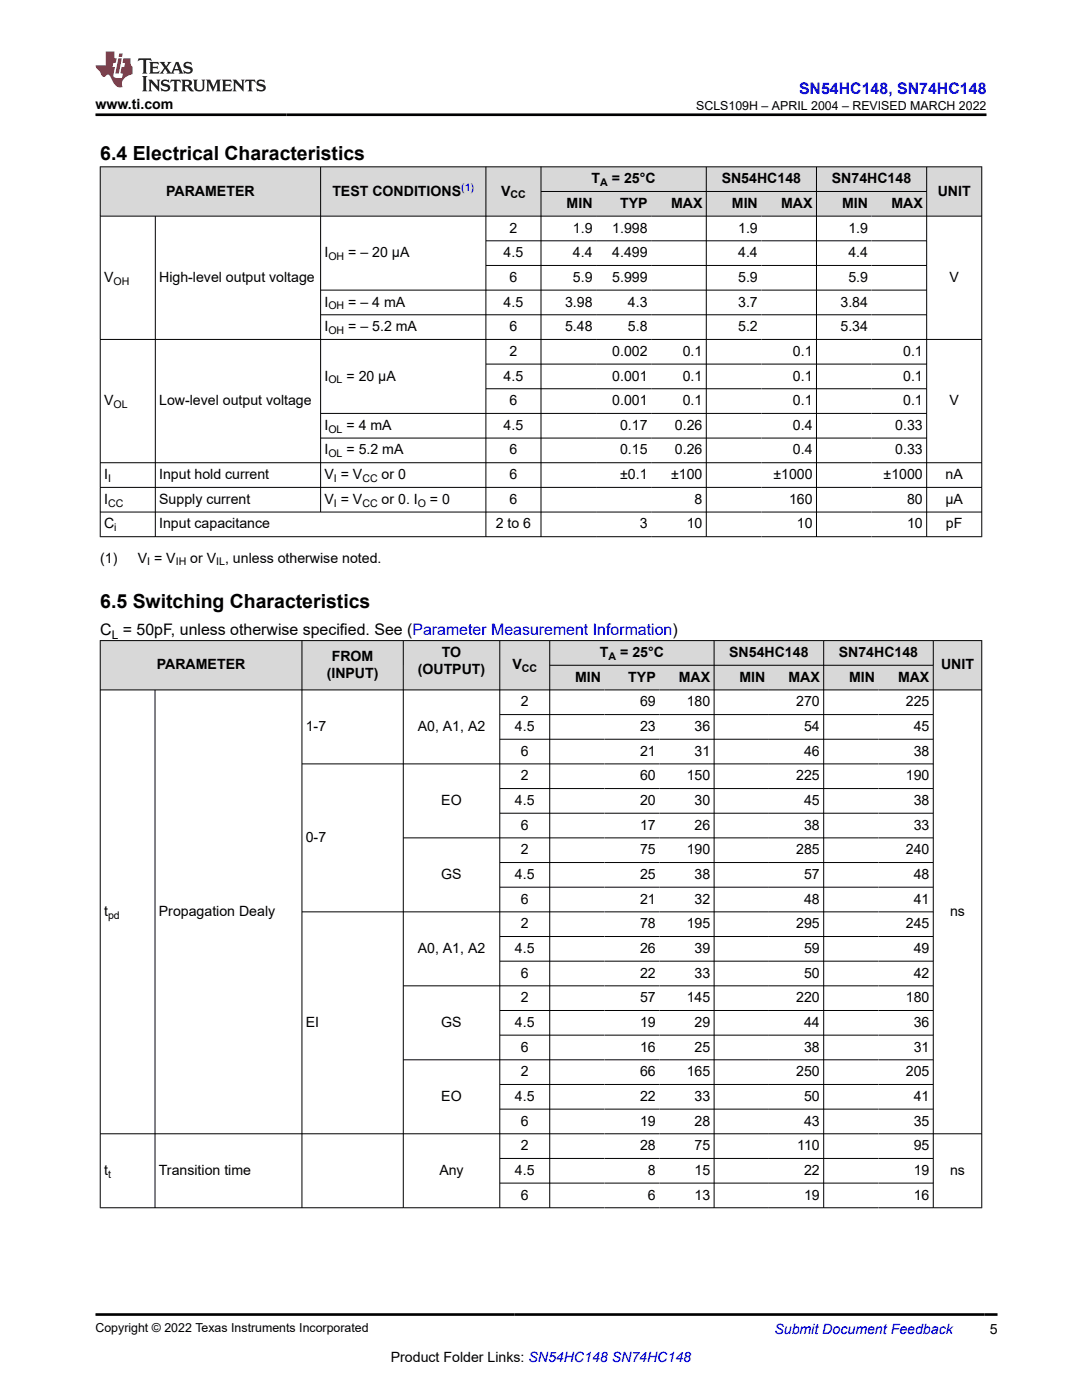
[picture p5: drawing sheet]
<svg xmlns="http://www.w3.org/2000/svg" width="216mm" height="279mm" viewBox="0 0 216 279" stroke-linecap="round" stroke-linejoin="round" font-family="sans-serif">
<g fill="#d8d8d8">
<path d="M20 33.3h175.9v4.9h-175.9z" fill-rule="evenodd"/>
<path d="M20.1 33.4h43.8v9.7h-43.8z" fill-rule="evenodd"/>
<path d="M64 33.4h32.9v9.7h-32.9z" fill-rule="evenodd"/>
<path d="M97 33.4h10.9v9.7h-10.9z" fill-rule="evenodd"/>
<path d="M108 33.4h32.9v4.8h-32.9z" fill-rule="evenodd"/>
<path d="M141 33.4h21.9v4.8h-21.9z" fill-rule="evenodd"/>
<path d="M163 33.4h21.8v4.8h-21.8z" fill-rule="evenodd"/>
<path d="M185 33.4h10.8v9.7h-10.8z" fill-rule="evenodd"/>
<path d="M108 38.3h10.9v4.8h-10.9z" fill-rule="evenodd"/>
<path d="M118.9 38.3h11v4.8h-11z" fill-rule="evenodd"/>
<path d="M129.9 38.3h11v4.8h-11z" fill-rule="evenodd"/>
<path d="M141 38.3h10.9v4.8h-10.9z" fill-rule="evenodd"/>
<path d="M151.9 38.3h11v4.8h-11z" fill-rule="evenodd"/>
<path d="M163 38.3h10.9v4.8h-10.9z" fill-rule="evenodd"/>
<path d="M173.9 38.3h10.9v4.8h-10.9z" fill-rule="evenodd"/>
</g>
<g fill="none" stroke="#000" stroke-width=".2">
<path d="M19.9 33.3h176.1M20 33.2v74M64 33.2v69.1M97 33.2v74M107.9 33.2v74M107.9 38.2h77.1M140.9 33.2v74M162.9 33.2v74M184.9 33.2v74M195.9 33.2v74M19.9 43.1h176.1M31 43.1v64.1"/>
<path d="M97 48.1h88M97 53h88M185 57.9h-121M19.9 67.7h176.1M64 62.8h121M97 72.7h88M97 77.6h88M19.9 92.3h176.1M19.9 97.3h176.1M64 87.4h121M185 82.5h-121M19.9 102.2h176.1"/>
<path d="M19.9 107.1h176.1"/>
</g>
<g fill="#d8d8d8">
<path d="M20 127.8h175.9v5h-175.9z" fill-rule="evenodd"/>
<path d="M20.1 127.9h40.1v9.7h-40.1z" fill-rule="evenodd"/>
<path d="M60.3 127.9h20.1v9.7h-20.1z" fill-rule="evenodd"/>
<path d="M80.5 127.9h19.2v9.7h-19.2z" fill-rule="evenodd"/>
<path d="M99.8 127.9h9.8v9.7h-9.8z" fill-rule="evenodd"/>
<path d="M109.8 127.9h32.6v4.8h-32.6z" fill-rule="evenodd"/>
<path d="M142.6 127.9h21.7v4.8h-21.7z" fill-rule="evenodd"/>
<path d="M164.4 127.9h21.8v4.8h-21.8z" fill-rule="evenodd"/>
<path d="M186.3 127.9h9.5v9.7h-9.5z" fill-rule="evenodd"/>
<path d="M109.8 132.8h10.8v4.8h-10.8z" fill-rule="evenodd"/>
<path d="M120.6 132.8h11v4.8h-11z" fill-rule="evenodd"/>
<path d="M131.6 132.8h10.8v4.8h-10.8z" fill-rule="evenodd"/>
<path d="M142.6 132.8h10.8v4.8h-10.8z" fill-rule="evenodd"/>
<path d="M153.4 132.8h10.9v4.8h-10.9z" fill-rule="evenodd"/>
<path d="M164.4 132.8h10.9v4.8h-10.9z" fill-rule="evenodd"/>
<path d="M175.3 132.8h10.9v4.8h-10.9z" fill-rule="evenodd"/>
</g>
<g fill="none" stroke="#000" stroke-width=".2">
<path d="M19.9 127.8h176.1M19.9 137.7h176.1M20 127.8v113.3M30.9 137.7v103.4M60.2 127.8v113.3M80.5 127.8v113.3M99.7 127.8v113.3M109.7 127.8v113.3M109.7 132.8h76.6M142.5 127.8v113.3M164.4 127.8v113.3M186.2 127.8v113.3"/>
<path d="M195.9 127.8v113.3M99.7 142.6h86.6M99.7 147.5h86.6M99.7 157.4h86.6M186.3 152.5h-126.1M80.5 167.2h105.8M99.7 162.3h86.6M99.7 172.1h86.6M99.7 177.1h86.6M60.2 182h126.1M99.7 186.9h86.6M99.7 191.8h86.6"/>
<path d="M186.3 196.7h-105.8M99.7 201.7h86.6M99.7 206.6h86.6M99.7 216.4h86.6M186.3 211.5h-105.8M19.9 226.3h176.1M99.7 221.4h86.6M99.7 231.2h86.6M99.7 236.1h86.6M19.9 241h176.1"/>
</g>
<path d="M27.7 11.6l-.2 .6 .5-.2h.6v.1v2.2l-.2 .4h1l-.2-.4v-2.2v-.1h.5l.5 .2-.1-.6zM29.8 12.4l.2 .3v1.6l-.2 .4h1.9l.1-.6a1.08 1.08 0 0 1-1.3 .2v-.7h.6l.4 .2v-.7l-.4 .2h-.6v-.5l.2-.2a1 1 0 0 1 1 .3l-.1-.5zM31.8 12.4l1 1.1-1 1.2h.9l-.2-.2 .4-.8 .5 .8-.2 .2h1.6l-.2-.2 .1-.5h1l.1 .5-.1 .2h.9l-.2-.4-.8-1.9h-.5l-1 2.1-.8-1.1 .9-1h-.8l.2 .2-.5 .6-.3-.6 .1-.2zM35.2 12.8l.4 1h-.8zM36.8 12.5a.65 .65 0 0 0-.2 .7 .65 .65 0 0 0 .6 .5l.7 .1 .1 .3a.79 .79 0 0 1-.7 .4 .79 .79 0 0 1-.7-.5l.1 .7 .2-.1a.93 .93 0 0 0 1.1 0 .93 .93 0 0 0 .4-.9 1.46 1.46 0 0 0-1.2-.6l-.1-.3a1.09 1.09 0 0 1 1.2 .2l-.2-.6-.1 .1-.6-.2zM28.4 15.2l.2 .4v2.2l-.2 .4h1l-.2-.4v-2.2l.2-.4zM29.6 15.9l.2 .4v1.5l-.2 .4h.8l-.3-.4v-1.3l1.7 1.8v-2l.2-.4h-.8l.2 .2 .1 1.1-1.2-1.3zM32.3 16a.65 .65 0 0 0-.2 .8 .65 .65 0 0 0 .7 .4l.6 .2 .1 .2a.79 .79 0 0 1-.7 .4 .79 .79 0 0 1-.7-.5l.1 .7 .2-.1a.93 .93 0 0 0 1.1 .1 .93 .93 0 0 0 .4-1 1.46 1.46 0 0 0-1.2-.5l-.1-.4a1.09 1.09 0 0 1 1.2 .2l-.2-.6-.1 .1-.6-.1zM34.1 15.9l-.1 .6a.63 .63 0 0 1 .7-.3l.1 1.6-.3 .4h1l-.2-.4v-1.6a.66 .66 0 0 1 .8 .3l-.1-.6zM36.2 15.9l.2 .4v1.5l-.2 .4h.9l-.2-.2v-.7h.5l.1 .2a.79 .79 0 0 0 1.2 .6l-1-.9a.61 .61 0 0 0 .6-.6 .61 .61 0 0 0-.5-.7zM36.9 16.2h.2a.47 .47 0 0 1 .5 .1 .47 .47 0 0 1 .1 .5l-.2 .1-.6 .1zM38.5 15.9l.2 .2a2.27 2.27 0 0 0 .4 2 1.04 1.04 0 0 0 1.7-.7v-1.3l.2-.2h-.8l.2 .4v1.1a.6 .6 0 0 1-.6 .6 .6 .6 0 0 1-.6-.6v-1.1l.3-.4zM41.1 15.9l.2 .4v1.5l-.2 .4h.7l-.2-.4v-1.4l.9 1.9 .8-1.9v1.4l-.2 .4h1l-.3-.4v-1.5l.3-.4h-.8l-.7 1.5-.7-1.5zM44.3 15.9l.2 .4v1.5l-.2 .4h1.9l.1-.6a1.09 1.09 0 0 1-1.3 .2v-.7h.6l.4 .2v-.6l-.4 .2h-.6v-.6l.2-.1a1.01 1.01 0 0 1 1 .3l-.1-.6zM46.4 15.9l.3 .4v1.5l-.3 .4h.8l-.2-.4v-1.3l1.6 1.8v-2l.2-.4h-.7l.2 .2v1.1l-1.2-1.3zM49 15.9l-.1 .6a.63 .63 0 0 1 .8-.3v1.6l-.3 .4h1l-.2-.4v-1.6a.66 .66 0 0 1 .8 .3l-.1-.6zM51.4 16a.65 .65 0 0 0-.2 .8 .65 .65 0 0 0 .6 .4l.6 .2 .2 .2a.79 .79 0 0 1-.8 .4 .79 .79 0 0 1-.6-.5l.1 .7 .2-.1a.93 .93 0 0 0 1 .1 .93 .93 0 0 0 .5-1 1.46 1.46 0 0 0-1.3-.5l-.1-.4a1.09 1.09 0 0 1 1.3 .2l-.2-.6-.2 .1-.5-.1z" fill="#231f20"/>
<path d="M21.1 10.3v2.7h-2.1l.1 .4 .9 1a.95 .95 0 0 0 .9 .9 .59 .59 0 0 1 .6-.4 .59 .59 0 0 1 .5 .3l.4 .8a1.59 1.59 0 0 0 2.1 1.4 1.61 1.61 0 0 1 1-2.3l1-.3-.1-1.5a1.59 1.59 0 0 1-.4-1.7h-1.4l-.2 .9h.5l-.1 .9h-.5l-.2 .9v.3l.4 .1-.2 .9h-.6a.73 .73 0 0 1-1.1-.7l.3-1.5h-.5l.2-.9h.5l.2-.9h-.5v-1.3zM23.6 11.6l-.6 3.1h.7l.6-3.1zM23.8 10.7l-.1 .6h.7l.1-.6z" fill="#ed1c24"/>
<path d="M19.1 22.9h177.8M19.1 262.3h179.9" fill="none" stroke="#000" stroke-width=".53"/>
<g font-size="3.9">
<text x="20" y="32">6.4 Electrical Characteristics</text>
<text x="20" y="121.4">6.5 Switching Characteristics</text>
</g>
<text font-size="3.2" fill="#00f" x="159.4" y="18.7">SN54HC148, SN74HC148</text>
<text font-size="3.2" x="20" y="126.8">C = 50pF, unless otherwise specified. See (Parameter Measurement Information)</text>
<g font-size="2.8">
<text x="19.1" y="21.8">www.ti.com</text>
<text x="33.2" y="39">PARAMETER</text>
<text x="66.3" y="39">TEST CONDITIONS</text>
<text x="100" y="39">V</text>
<text x="113.1" y="41.5">MIN</text>
<text x="118.1" y="36.6">T</text>
<text x="122.1" y="36.6">= 25°C</text>
<text x="123.7" y="41.5">TYP</text>
<text x="133.9" y="41.5">MAX</text>
<text x="144" y="36.6">SN54HC148</text>
<text x="146" y="41.5">MIN</text>
<text x="155.9" y="41.5">MAX</text>
<text x="166" y="36.6">SN74HC148</text>
<text x="168" y="41.5">MIN</text>
<text x="177.9" y="41.5">MAX</text>
<text x="187.1" y="39">UNIT</text>
<text x="101.7" y="46.4">2</text>
<text x="114.3" y="46.4">1.9</text>
<text x="122.2" y="46.4">1.998</text>
<text x="147.3" y="46.4">1.9</text>
<text x="169.3" y="46.4">1.9</text>
<text x="64.7" y="51.3">I</text>
<text x="69.5" y="51.3">= – 20 μA</text>
<text x="100.5" y="51.3">4.5</text>
<text x="114.3" y="51.3">4.4</text>
<text x="122.2" y="51.3">4.499</text>
<text x="147.3" y="51.3">4.4</text>
<text x="169.3" y="51.3">4.4</text>
<text x="20.8" y="56.3">V</text>
<text x="31.8" y="56.3">High-level output voltage</text>
<text x="101.7" y="56.3">6</text>
<text x="114.3" y="56.3">5.9</text>
<text x="122.2" y="56.3">5.999</text>
<text x="147.3" y="56.3">5.9</text>
<text x="169.3" y="56.3">5.9</text>
<text x="189.5" y="56.3">V</text>
<text x="64.7" y="61.2">I</text>
<text x="69.5" y="61.2">= – 4 mA</text>
<text x="100.5" y="61.2">4.5</text>
<text x="112.7" y="61.2">3.98</text>
<text x="125.3" y="61.2">4.3</text>
<text x="147.3" y="61.2">3.7</text>
<text x="167.7" y="61.2">3.84</text>
<text x="64.7" y="66.1">I</text>
<text x="69.5" y="66.1">= – 5.2 mA</text>
<text x="101.7" y="66.1">6</text>
<text x="101.7" y="71">2</text>
<text x="112.7" y="66.1">5.48</text>
<text x="122.2" y="71">0.002</text>
<text x="125.3" y="66.1">5.8</text>
<text x="136.2" y="71">0.1</text>
<text x="147.3" y="66.1">5.2</text>
<text x="158.2" y="71">0.1</text>
<text x="167.7" y="66.1">5.34</text>
<text x="180.2" y="71">0.1</text>
<text x="64.7" y="75.9">I</text>
<text x="69.1" y="75.9">= 20 μA</text>
<text x="100.5" y="75.9">4.5</text>
<text x="122.2" y="75.9">0.001</text>
<text x="136.2" y="75.9">0.1</text>
<text x="158.2" y="75.9">0.1</text>
<text x="180.2" y="75.9">0.1</text>
<text x="20.8" y="80.9">V</text>
<text x="31.8" y="80.9">Low-level output voltage</text>
<text x="101.7" y="80.9">6</text>
<text x="122.2" y="80.9">0.001</text>
<text x="136.2" y="80.9">0.1</text>
<text x="158.2" y="80.9">0.1</text>
<text x="180.2" y="80.9">0.1</text>
<text x="189.5" y="80.9">V</text>
<text x="64.7" y="85.8">I</text>
<text x="69.1" y="85.8">= 4 mA</text>
<text x="100.5" y="85.8">4.5</text>
<text x="123.7" y="85.8">0.17</text>
<text x="134.7" y="85.8">0.26</text>
<text x="158.2" y="85.8">0.4</text>
<text x="178.6" y="85.8">0.33</text>
<text x="20.8" y="95.6">I</text>
<text x="31.8" y="95.6">Input hold current</text>
<text x="64.7" y="90.7">I</text>
<text x="64.7" y="95.6">V = V</text>
<text x="69.1" y="90.7">= 5.2 mA</text>
<text x="76.2" y="95.6">or 0</text>
<text x="101.7" y="90.7">6</text>
<text x="101.7" y="95.6">6</text>
<text x="123.7" y="90.7">0.15</text>
<text x="123.8" y="95.6">±0.1</text>
<text x="133.9" y="95.6">±100</text>
<text x="134.7" y="90.7">0.26</text>
<text x="154.3" y="95.6">±1000</text>
<text x="158.2" y="90.7">0.4</text>
<text x="176.3" y="95.6">±1000</text>
<text x="178.6" y="90.7">0.33</text>
<text x="188.7" y="95.6">nA</text>
<text x="20.8" y="100.5">I</text>
<text x="31.8" y="100.5">Supply current</text>
<text x="64.7" y="100.5">V = V</text>
<text x="76.2" y="100.5">or 0. I</text>
<text x="85.8" y="100.5">= 0</text>
<text x="101.7" y="100.5">6</text>
<text x="138.6" y="100.5">8</text>
<text x="157.4" y="100.5">160</text>
<text x="181" y="100.5">80</text>
<text x="188.6" y="100.5">μA</text>
<text x="20.8" y="105.5">C</text>
<text x="31.8" y="105.5">Input capacitance</text>
<text x="98.9" y="105.5">2 to 6</text>
<text x="127.7" y="105.5">3</text>
<text x="137" y="105.5">10</text>
<text x="159" y="105.5">10</text>
<text x="181" y="105.5">10</text>
<text x="188.8" y="105.5">pF</text>
<text x="20" y="112.3">(1)</text>
<text x="27.5" y="112.3">V = V</text>
<text x="38" y="112.3">or V , unless otherwise noted.</text>
<text x="66.2" y="131.9">FROM</text>
<text x="88.2" y="131.1">TO</text>
<text x="119.7" y="131.1">T</text>
<text x="123.7" y="131.1">= 25°C</text>
<text x="145.5" y="131.1">SN54HC148</text>
<text x="167.4" y="131.1">SN74HC148</text>
<text x="31.3" y="133.6">PARAMETER</text>
<text x="65.2" y="135.3">(INPUT)</text>
<text x="83.4" y="134.5">(OUTPUT)</text>
<text x="102.2" y="133.6">V</text>
<text x="114.7" y="136">MIN</text>
<text x="125.4" y="136">TYP</text>
<text x="135.5" y="136">MAX</text>
<text x="147.5" y="136">MIN</text>
<text x="157.3" y="136">MAX</text>
<text x="169.4" y="136">MIN</text>
<text x="179.2" y="136">MAX</text>
<text x="187.8" y="133.6">UNIT</text>
<text x="103.9" y="141">2</text>
<text x="127.7" y="141">69</text>
<text x="137" y="141">180</text>
<text x="158.9" y="141">270</text>
<text x="180.7" y="141">225</text>
<text x="61" y="145.9">1-7</text>
<text x="83.4" y="145.9">A0, A1, A2</text>
<text x="102.7" y="145.9">4.5</text>
<text x="127.7" y="145.9">23</text>
<text x="138.6" y="145.9">36</text>
<text x="160.5" y="145.9">54</text>
<text x="182.3" y="145.9">45</text>
<text x="103.9" y="150.8">6</text>
<text x="103.9" y="155.7">2</text>
<text x="127.7" y="150.8">21</text>
<text x="127.7" y="155.7">60</text>
<text x="137" y="155.7">150</text>
<text x="138.6" y="150.8">31</text>
<text x="158.9" y="155.7">225</text>
<text x="160.5" y="150.8">46</text>
<text x="180.7" y="155.7">190</text>
<text x="182.3" y="150.8">38</text>
<text x="88.1" y="160.6">EO</text>
<text x="102.7" y="160.6">4.5</text>
<text x="127.7" y="160.6">20</text>
<text x="138.6" y="160.6">30</text>
<text x="160.5" y="160.6">45</text>
<text x="182.3" y="160.6">38</text>
<text x="103.9" y="165.6">6</text>
<text x="127.7" y="165.6">17</text>
<text x="138.6" y="165.6">26</text>
<text x="160.5" y="165.6">38</text>
<text x="182.3" y="165.6">33</text>
<text x="61" y="168">0-7</text>
<text x="103.9" y="170.5">2</text>
<text x="127.7" y="170.5">75</text>
<text x="137" y="170.5">190</text>
<text x="158.9" y="170.5">285</text>
<text x="180.7" y="170.5">240</text>
<text x="88.1" y="175.4">GS</text>
<text x="102.7" y="175.4">4.5</text>
<text x="127.7" y="175.4">25</text>
<text x="138.6" y="175.4">38</text>
<text x="160.5" y="175.4">57</text>
<text x="182.3" y="175.4">48</text>
<text x="20.8" y="182.8">t</text>
<text x="31.7" y="182.8">Propagation Dealy</text>
<text x="103.9" y="180.3">6</text>
<text x="103.9" y="185.3">2</text>
<text x="127.7" y="180.3">21</text>
<text x="127.7" y="185.3">78</text>
<text x="137" y="185.3">195</text>
<text x="138.6" y="180.3">32</text>
<text x="158.9" y="185.3">295</text>
<text x="160.5" y="180.3">48</text>
<text x="180.7" y="185.3">245</text>
<text x="182.3" y="180.3">41</text>
<text x="189.6" y="182.8">ns</text>
<text x="83.4" y="190.2">A0, A1, A2</text>
<text x="102.7" y="190.2">4.5</text>
<text x="127.7" y="190.2">26</text>
<text x="138.6" y="190.2">39</text>
<text x="160.5" y="190.2">59</text>
<text x="182.3" y="190.2">49</text>
<text x="103.9" y="195.1">6</text>
<text x="127.7" y="195.1">22</text>
<text x="138.6" y="195.1">33</text>
<text x="160.5" y="195.1">50</text>
<text x="182.3" y="195.1">42</text>
<text x="103.9" y="200">2</text>
<text x="127.7" y="200">57</text>
<text x="137" y="200">145</text>
<text x="158.9" y="200">220</text>
<text x="180.7" y="200">180</text>
<text x="61" y="204.9">EI</text>
<text x="88.1" y="204.9">GS</text>
<text x="102.7" y="204.9">4.5</text>
<text x="103.9" y="209.9">6</text>
<text x="127.7" y="204.9">19</text>
<text x="127.7" y="209.9">16</text>
<text x="138.6" y="204.9">29</text>
<text x="138.6" y="209.9">25</text>
<text x="160.5" y="204.9">44</text>
<text x="160.5" y="209.9">38</text>
<text x="182.3" y="204.9">36</text>
<text x="182.3" y="209.9">31</text>
<text x="103.9" y="214.8">2</text>
<text x="127.7" y="214.8">66</text>
<text x="137" y="214.8">165</text>
<text x="158.9" y="214.8">250</text>
<text x="180.7" y="214.8">205</text>
<text x="88.1" y="219.7">EO</text>
<text x="102.7" y="219.7">4.5</text>
<text x="127.7" y="219.7">22</text>
<text x="138.6" y="219.7">33</text>
<text x="160.5" y="219.7">50</text>
<text x="182.3" y="219.7">41</text>
<text x="103.9" y="224.6">6</text>
<text x="127.7" y="224.6">19</text>
<text x="138.6" y="224.6">28</text>
<text x="160.5" y="224.6">43</text>
<text x="182.3" y="224.6">35</text>
<text x="103.9" y="229.5">2</text>
<text x="127.7" y="229.5">28</text>
<text x="138.6" y="229.5">75</text>
<text x="159.1" y="229.5">110</text>
<text x="182.3" y="229.5">95</text>
<text x="20.8" y="234.5">t</text>
<text x="31.7" y="234.5">Transition time</text>
<text x="87.7" y="234.5">Any</text>
<text x="102.7" y="234.5">4.5</text>
<text x="103.9" y="239.4">6</text>
<text x="129.3" y="234.5">8</text>
<text x="129.3" y="239.4">6</text>
<text x="138.6" y="234.5">15</text>
<text x="138.6" y="239.4">13</text>
<text x="160.5" y="234.5">22</text>
<text x="160.5" y="239.4">19</text>
<text x="182.3" y="234.5">19</text>
<text x="182.3" y="239.4">16</text>
<text x="189.6" y="234.5">ns</text>
<text x="197.5" y="266.1">5</text>
<text x="78" y="271.7">Product Folder Links: SN54HC148 SN74HC148</text>
</g>
<text font-size="2.8" fill="#00f" x="154.5" y="266.2">Submit Document Feedback</text>
<g font-size="2.5">
<text x="138.9" y="21.9">SCLS109H – APRIL 2004 – REVISED MARCH 2022</text>
<text x="19.1" y="265.9">Copyright © 2022 Texas Instruments Incorporated</text>
</g>
<text font-size="2.4" x="22.3" y="127.4">L</text>
<text font-size="2.1" fill="#00f" x="92" y="38.1">(1)</text>
<g font-size="2.1">
<text x="101.9" y="39.6">CC</text>
<text x="119.8" y="37.1">A</text>
<text x="65.5" y="51.9">OH</text>
<text x="22.6" y="56.8">OH</text>
<text x="65.5" y="61.7">OH</text>
<text x="65.5" y="66.7">OH</text>
<text x="65.5" y="76.5">OL</text>
<text x="22.6" y="81.4">OL</text>
<text x="65.5" y="86.3">OL</text>
<text x="65.5" y="91.3">OL</text>
<text x="21.6" y="96.2">I</text>
<text x="21.6" y="101.1">CC</text>
<text x="66.6" y="96.2">I</text>
<text x="66.6" y="101.1">I</text>
<text x="72.3" y="96.2">CC</text>
<text x="72.3" y="101.1">CC</text>
<text x="83.4" y="101.1">O</text>
<text x="22.8" y="106">i</text>
<text x="29.4" y="112.8">I</text>
<text x="35.1" y="112.8">IH</text>
<text x="43.1" y="112.8">IL</text>
<text x="121.4" y="131.7">A</text>
<text x="104.1" y="134.1">CC</text>
<text x="21.6" y="183.4">pd</text>
<text x="21.6" y="235">t</text>
</g>
</svg>
